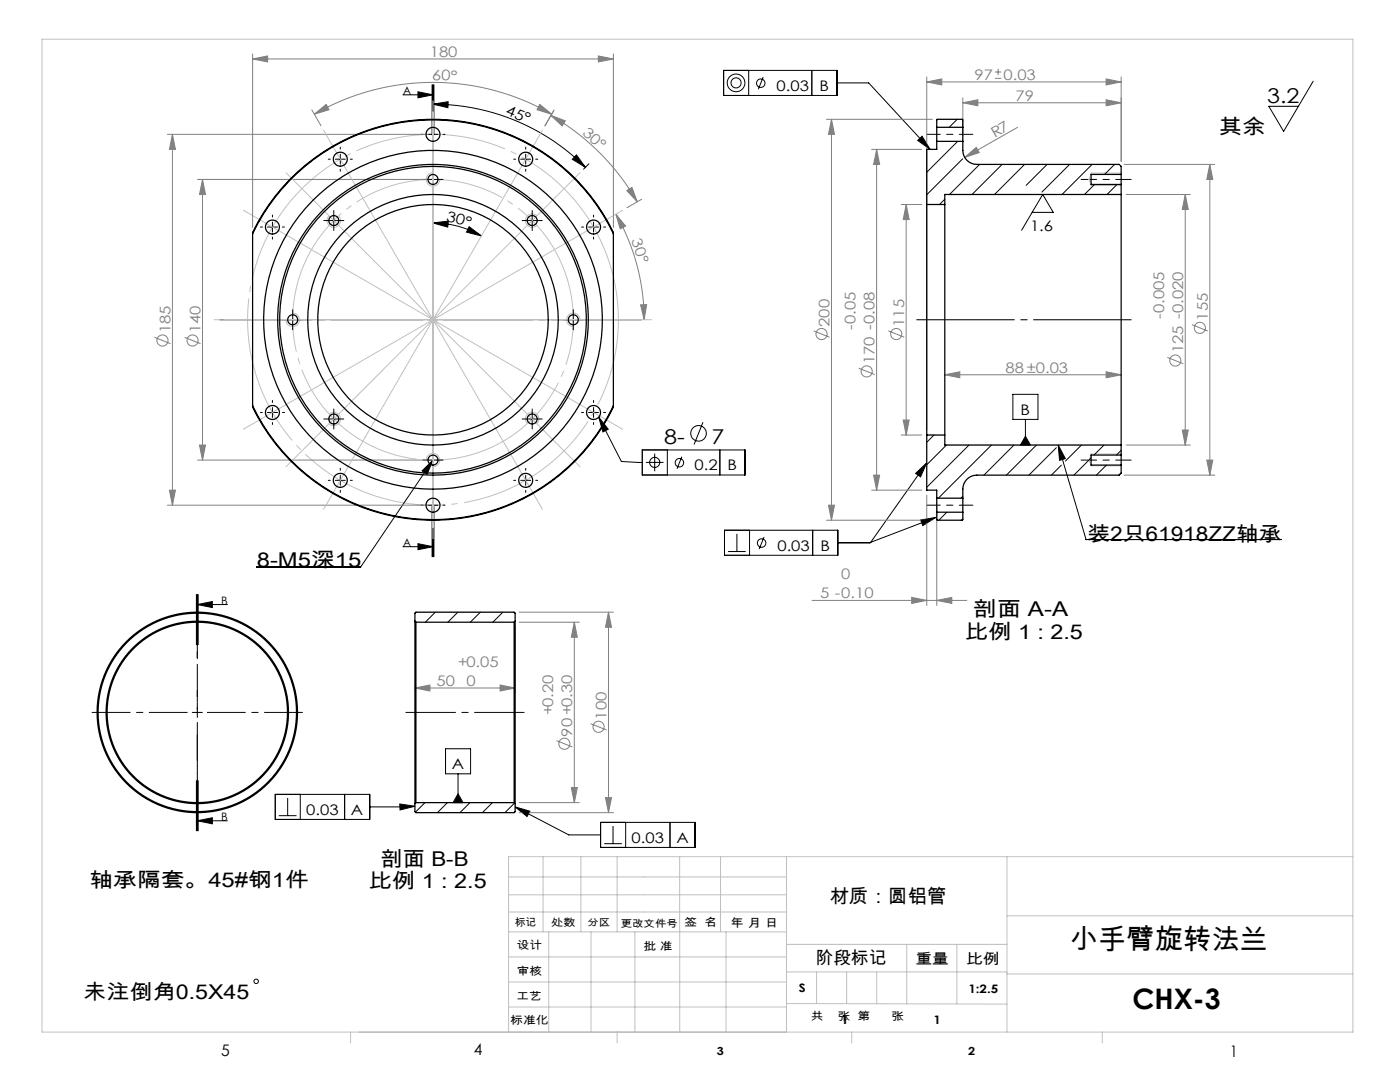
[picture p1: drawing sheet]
<svg xmlns="http://www.w3.org/2000/svg" width="279mm" height="216mm" viewBox="0 0 279 216" stroke-linecap="round" stroke-linejoin="round" font-family="sans-serif">
<g fill="none" stroke="#808080" stroke-width=".2">
<path d="M50.4 11.8l3-.6v1.2zM50.4 10.8v34.6M50.4 11.8h72M119.4 11.2l3 .6-3 .6zM122.4 10.8v34.6M185 16.3l3-.6v1.2zM185 15.3v70.5M185 16.3h38.8M192.2 19.5v7.7M198.6 15.6h1.2M198.6 14.4h1.2M199.2 13.7v1.3"/>
<path d="M220.8 15.7l3 .6-3 .6zM220.8 19.9l3 .6-3 .6zM223.8 15.3v16.9M33.4 26.8h52M34.4 26.8v74M34.4 26.8l.6 3h-1.2zM39.4 35.8h46M40.4 35.8v56M40.4 35.8l.6 3h-1.2zM62.2 21.9l1.9 3.2M62.7 22.8l2.4-2 .6 1.1zM62.7 22.8a47.4 47.4 0 0 1 47.4 0"/>
<path d="M107.7 20.8l2.4 2-2.9-.9zM110 23l2.8 1.1-.6 1zM110 23a47.1 47.1 0 0 1 17.2 17.3M110.6 21.9l-1.8 3.2M125.1 38l1-.6 1.1 2.9zM128.1 39.8l-3 1.7M164.9 23.8h21.2M165.9 23.8l.6 3h-1.2zM165.9 23.8v80M174 29.8h10M175 29.8v68M175 29.8l.6 3h-1.2z"/>
<path d="M192.2 20.5l3-.6v1.2zM192.2 20.5h31.6M192.5 31.4l2.3-2 .6 1zM203.1 25.4l-10.6 6M224.4 32.8h18M224.8 38.8h12.7M236.5 38.8v50M236.5 38.8l.6 3h-1.2zM241.4 32.8v62M241.4 32.8l.6 3h-1.2zM122.9 42.7l1.9 2.4-1 .6zM122.9 42.7a42.1 42.1 0 0 1 5.7 21.1"/>
<path d="M179.9 40.8h4.1M180.9 40.8v46M180.9 40.8l.6 3h-1.2zM30.8 67.3l3.2 1.3M36.8 67.3l3.2 1.3M127.8 60.8h1.2l-.4 3zM162.4 66l3.1 1.3M171.4 73.5l3.2 1.2M177.3 66l3.2 1.3M188.6 74.8l3-.6v1.2zM188.6 74.8h35.2M220.8 74.2l3 .6-3 .6z"/>
<path d="M233 71.3l3.1 1.3M237.9 64.8l3.1 1.3M33.8 97.8h1.2l-.6 3zM39.4 91.8h46M39.8 88.8h1.2l-.6 3zM174 97.8h10M174.4 94.8h1.2l-.6 3zM179.9 86.8h4.1M180.3 83.8h1.2l-.6 3zM185 98.8v22M224.4 94.8h18M224.8 88.8h12.7"/>
<path d="M235.9 85.8h1.2l-.6 3zM240.8 91.8h1.2l-.6 3zM33.4 100.8h52M162.1 119.8h30.9M164.9 103.8h21.2M165.3 100.8h1.2l-.6 3zM182 119.2l3 .6-3 .6zM187 119.8l3-.6v1.2zM187 100.4v20.4M82.8 137.3l3-.6v1.2zM82.8 137.3h20M99.8 136.7l3 .6-3 .6z"/>
<path d="M102.8 125v13.3M103.6 122.2h18.8M103.6 124.2h12M114.6 124.2l.6 3h-1.2zM114.6 124.2v36M121.4 122.2l.6 3h-1.2zM121.4 122.2v40M111 147.8l3.2 1.2M114 157.2h1.2l-.6 3zM117.9 144.4l3.1 1.3M120.8 159.2h1.2l-.6 3zM103.6 162.2h18.8"/>
<path d="M103.6 160.2h12"/>
<circle cx="32.4" cy="67.9" r="1.11"/>
<circle cx="38.4" cy="67.9" r="1.11"/>
<circle cx="164" cy="66.7" r="1.11"/>
<circle cx="173" cy="74.1" r="1.11"/>
<circle cx="178.9" cy="66.7" r="1.11"/>
<circle cx="234.6" cy="71.9" r="1.11"/>
<circle cx="239.5" cy="65.4" r="1.11"/>
<circle cx="112.6" cy="148.4" r="1.11"/>
<circle cx="119.5" cy="145" r="1.11"/>
</g>
<g fill="none" stroke="#000" stroke-width=".2">
<path d="M80.4 18.9h6M83.4 18.3l3 .6-3 .6zM86.2 16.9v10M86.4 16.9v10.9M86.6 16.9v10M144.4 14h22.6v5h-22.6zM149.4 14v5M152.3 15.4l-1 2.4M162 14v5M167 16.5h6.4l12.2 13.3M262.1 16.2l-5.9 10-3-5h5.9M66.9 31.8h2"/>
<path d="M67.9 30.8v2M85.4 26.8h2M85.4 35.8h2M86.4 34.8v2M86.4 20.8l3-.5v1.2zM86.4 20.8a43 43 0 0 1 30.4 12.6M103.9 31.8h2M104.9 30.8v2M115 30.9l1.8 2.5-2.6-1.6zM117.5 32.7l-1 1.1M183.1 28l.9-.8 1.6 2.6zM53.4 45.3h2"/>
<path d="M54.4 44.3v2M65.6 44h2M66.6 43v2M86.4 44.5l3.1-.4-.1 1.2zM86.4 44.5a19.3 19.3 0 0 1 9.7 2.6M93.6 45.2l2.5 1.9-3-.8zM105.2 44h2M106.2 43v2M117.5 45.3h2M118.5 44.3v2M206 42.4h4.2l-2.1-3.6-4.2 7.1M57.4 63.8h2"/>
<path d="M58.4 62.8v2M85.4 63.8h2M86.4 62.8v2M113.4 63.8h2M114.4 62.8v2M202.1 78.7h5v5h-5zM53.4 82.3h2M54.4 81.3v2M65.6 83.6h2M66.6 82.6v2M66.9 95.8h2M67.9 94.8v2"/>
<path d="M84.2 94l2.2-2.2-1.2 2.8zM85.4 91.8h2M86.4 91.8l-14.4 21.4h-20.8M86.4 90.8v2M86.4 99.8v11.3M103.9 95.8h2M104.9 94.8v2M105.2 83.6h2M106.2 82.6v2M117.5 82.3h2M118.5 81.3v2M119.5 83.2l4.5 8.9 4.2 .2"/>
<path d="M119.5 83.2l1.9 2.4-1.1 .6zM128.2 89.8h20.5v5h-20.5zM128.9 92.3h3.5M130.7 90.5v3.5M133.2 89.8v5M136.1 91.1l-1 2.4M140.3 84.2l-1.8 4.5M143.7 89.8v5M182.7 94.5l2.3-2.1-1.3 2.8zM185 92.4l-11.3 15.9h-6.5M204.6 83.7v5.1M204.6 87.1l1 1.7h-2z"/>
<path d="M211.2 88.8l1.4 2.7-1.1 .4zM211.2 88.8l5.5 18.9h39M39.2 118.6v10M39.4 118.6v10M39.6 118.6v10M80.4 109.1h6M83.4 108.5l3 .6-3 .6zM85.4 100.8h2M86.2 101.1v10M86.6 101.1v10zM144.6 105.8h22.6v5h-22.6zM145.3 110.1h3.5"/>
<path d="M147.1 106.5v3.6M149.6 105.8v5M152.5 107.1l-1 2.5M162.2 105.8v5M183.7 103.8l3.1-.6-2.6 1.7zM186.8 103.2l-13.3 5.1M39.4 120.6h6M39.4 120.6l3-.6v1.2zM38.4 142.2h2M39.2 155.8v10M39.4 141.2v2M39.4 155.8v10"/>
<path d="M39.6 155.8v10M54.9 158.5h18.9v5h-18.9zM57.4 159.2v3.6M59.9 158.5v5M68.8 158.5v5M88.9 149.4h5v5h-5zM91.4 154.4v5.8M91.4 158.4l1 1.8h-2zM39.4 163.8h6M39.4 163.8l3-.6v1.2zM55.6 162.8h3.6M79.8 160.4l3 .5-3 .7z"/>
<path d="M82.8 160.9l-9 .1M102.8 161l10.7 5.6h6.4M102.8 161l2.9 .9-.5 1zM119.9 164.1h18.8v5h-18.8zM120.6 168.3h3.5M122.3 164.8v3.5M124.9 164.1v5M133.7 164.1v5"/>
<circle cx="146.9" cy="16.5" r="1.01"/>
<circle cx="146.9" cy="16.5" r="1.76"/>
<circle cx="151.8" cy="16.6" r=".85"/>
<circle cx="130.7" cy="92.3" r="1.01"/>
<circle cx="135.6" cy="92.3" r=".85"/>
<circle cx="139.4" cy="86.5" r="1.56"/>
<circle cx="152" cy="108.4" r=".85"/>
<circle cx="51.1" cy="195.8" r=".44"/>
</g>
<path d="M121.8 53a37 37 0 0 0-62-14.9 37 37 0 0 0 17 61.4 37 37 0 0 0 45.5-44.6l-.5-1.9" fill="none" stroke="#c0c0c0" stroke-width=".2" stroke-dasharray="30.5 1.3 1.3 1.3" stroke-dashoffset="1.9" stroke-linecap="butt"/>
<path d="M113.2 55.6a28 28 0 0 0-46.9-11.2 28 28 0 0 0 12.8 46.4 28 28 0 0 0 34.5-33.7l-.4-1.5" fill="none" stroke="#c0c0c0" stroke-width=".2" stroke-dasharray="30.5 1.3 1.3 1.3" stroke-dashoffset="13" stroke-linecap="butt"/>
<g fill="none" stroke="#c0c0c0" stroke-width=".2">
<path d="M8.4 7.8h261.6v198.1h-261.6zM57.1 34.5l29.3 29.3M64.6 26l43.7 75.6M86.4 34.5a1.35 1.35 0 0 0-1.3 1.3 1.35 1.35 0 0 0 1.3 1.4 1.35 1.35 0 0 0 1.4-1.4M86.4 20.1v87.4M108.3 26l-21.9 37.8M115.8 34.5l-58.7 58.7M223.8 34.5h-6l-.5 1.4 .5 1.1h6M48.6 42l75.6 43.6M65.7 43.1a1.35 1.35 0 0 0 0 1.9 1.35 1.35 0 0 0 1.9 0 1.35 1.35 0 0 0 0-1.9M107.2 43.1a1.35 1.35 0 0 0-1.9-.1 1.35 1.35 0 0 0-.1 1.9 1.35 1.35 0 0 0 1.9 .1M124.2 42l-37.8 21.8"/>
<path d="M42.7 63.8h87.4M58.4 62.5a1.35 1.35 0 0 1 1.4 1.3 1.35 1.35 0 0 1-1.4 1.4 1.35 1.35 0 0 1-1.3-1.4M86.4 63.8l-21.8 37.8M86.4 63.8l-37.8 21.8M86.4 63.8l29.4 29.4M115.8 63.8a1.35 1.35 0 0 0-1.4-1.3 1.35 1.35 0 0 0-1.3 1.3 1.35 1.35 0 0 0 1.3 1.4M65.7 82.6a1.35 1.35 0 0 1 1.9 .1 1.35 1.35 0 0 1 0 1.9 1.35 1.35 0 0 1-1.9 0M85.1 91.8a1.35 1.35 0 0 1 1.3-1.3 1.35 1.35 0 0 1 1.4 1.3 1.35 1.35 0 0 1-1.4 1.4M105.2 84.5a1.35 1.35 0 0 1 .1-1.9 1.35 1.35 0 0 1 1.9 .1 1.35 1.35 0 0 1 0 1.9M223.9 90.6h-6.1l-.5 1.2 .5 1.1h6M101.5 178.5h55.5M101.5 175h55.5"/>
<path d="M108.4 170.9v15M115.9 170.9v15M123.2 170.9v15M135.6 170.9v15M143.8 170.9v15M157 170.9v35M201 170.9v35M270 170.9h-168.5v35M101.5 195.9h55.5M101.5 190.9h55.5M101.5 185.9h55.5M101.5 182h55.5"/>
<path d="M109.5 185.9v20M118 185.9v20M126.7 185.9v20M135.7 185.9v20M144.9 185.9v20M157 188.4h44M157 193.9h44M163 193.9v6.4M169 193.9v6.4M175 193.9v6.4M181 188.4v11.9M191 188.4v11.9"/>
<path d="M201 194.3h69M201 182.7h69M70 205.9v2.2M101.5 200.9h55.5M123.2 205.9v2.2M157 200.2l44 .2M170 205.9v2.2M220 205.9v2.2"/>
</g>
<path d="M86.4 61.8v-41.4" fill="none" stroke="#000" stroke-width=".2" stroke-dasharray="30.5 1.3 1.3 1.3" stroke-dashoffset="11.7"/>
<path d="M84.4 63.8h-40.5" fill="none" stroke="#000" stroke-width=".2" stroke-dasharray="30.5 1.3 1.3 1.3" stroke-dashoffset="12.1"/>
<path d="M86.4 65.8v41.8" fill="none" stroke="#000" stroke-width=".2" stroke-dasharray="30.5 1.3 1.3 1.3" stroke-dashoffset="11.5"/>
<path d="M88.4 63.8h39.6" fill="none" stroke="#000" stroke-width=".2" stroke-dasharray="30.5 1.3 1.3 1.3" stroke-dashoffset="12.6"/>
<g fill="none" stroke="#000" stroke-width=".2" stroke-dasharray="30.5 1.3 1.3 1.3">
<path d="M65.9 31.8h-.4M67.9 29.8v-.4M67.9 33.8v.4M69.9 31.8h.4M84.4 26.8h-.4M85.4 35.8h-1M86.4 24.8v-.4M86.4 28.8v.4M86.4 34.8v-1M86.4 36.8v1M87.4 35.8h1M88.4 26.8h.4"/>
<path d="M102.9 31.8h-.4M104.9 29.8v-.4M104.9 33.8v.4M106.9 31.8h.4M52.4 45.3h-.4M54.4 43.3v-.4M54.4 47.3v.4M56.4 45.3h.4M65.6 44h-1M66.6 43v-1M66.6 45v1M67.6 44h1"/>
<path d="M105.2 44h-1M106.2 43v-1M106.2 45v1M107.2 44h1M116.5 45.3h-.4M118.5 43.3v-.4M118.5 47.3v.4M120.5 45.3h.4M57.4 63.8h-1M58.4 62.8v-1M58.4 64.8v1M59.4 63.8h1"/>
<path d="M113.4 63.8h-1M114.4 62.8v-1M114.4 64.8v1M115.4 63.8h1M52.4 82.3h-.4M54.4 80.3v-.4M54.4 84.3v.4M56.4 82.3h.4M65.6 83.6h-1M65.9 95.8h-.4M66.6 82.6v-1M66.6 84.6v1"/>
<path d="M67.6 83.6h1M67.9 93.8v-.4M67.9 97.8v.4M69.9 95.8h.4M85.4 91.8h-1M86.4 98.8v-.4M86.4 90.8v-1M86.4 92.8v1M87.4 91.8h1M102.9 95.8h-.4M104.9 93.8v-.4M104.9 97.8v.4"/>
<path d="M105.2 83.6h-1M106.2 82.6v-1M106.2 84.6v1M106.9 95.8h.4M107.2 83.6h1M116.5 82.3h-.4M118.5 80.3v-.4M118.5 84.3v.4M120.5 82.3h.4M84.4 100.8h-.4M86.4 102.8v.4M88.4 100.8h.4"/>
</g>
<path d="M37.4 142.2h-19M39.4 140.2v-19M39.4 144.2v19M41.4 142.2h19" fill="none" stroke="#000" stroke-width=".2" stroke-dasharray="30.5 1.3 1.3 1.3" stroke-dashoffset="22.9"/>
<path d="M225.8 63.8h-42.8" fill="none" stroke="#000" stroke-width=".2" stroke-dasharray="30.5 1.3 1.3 1.3" stroke-dashoffset="11"/>
<path d="M185 26.8h9.2M185 100.8h9.2" fill="none" stroke="#000" stroke-width=".2" stroke-dasharray="30.5 1.3 1.3 1.3" stroke-dashoffset="27.8"/>
<path d="M215.8 35.8h10M215.8 91.8h10" fill="none" stroke="#000" stroke-width=".2" stroke-dasharray="30.5 1.3 1.3 1.3" stroke-dashoffset="27.4"/>
<path d="M81 142.2h23.6" fill="none" stroke="#000" stroke-width=".2" stroke-dasharray="30.5 1.3 1.3 1.3" stroke-dashoffset="20.6"/>
<path d="M86.4 16.9v94.2" fill="none" stroke="#000" stroke-width=".2" stroke-dasharray="6.3 1.3 1.3 1.3 5.1" stroke-dashoffset="1.8"/>
<path d="M39.4 118.6v47.2" fill="none" stroke="#000" stroke-width=".2" stroke-dasharray="6.3 1.3 1.3 1.3 5.1" stroke-dashoffset="2.5"/>
<g fill="#000">
<path d="M83.4 18.3l3 .6-3 .6zM83.4 108.5l3 .6-3 .6z"/>
<path d="M115 30.9l1.8 2.5-2.6-1.6zM86.4 20.8l3-.5v1.2z"/>
<path d="M93.6 45.2l2.5 1.9-3-.8zM86.4 44.5l3.1-.4-.1 1.2z"/>
<path d="M84.2 94l2.2-2.2-1.2 2.8zM211.2 88.8l1.4 2.7-1.1 .4z"/>
<path d="M119.5 83.2l1.9 2.4-1.1 .6zM102.8 161l2.9 .9-.5 1zM183.1 28l.9-.8 1.6 2.6zM204.6 87.1l1 1.7h-2zM39.4 120.6l3-.6v1.2zM39.4 163.8l3-.6v1.2zM79.8 160.4l3 .5-3 .7zM91.4 158.4l1 1.8h-2zM183.7 103.8l3.1-.6-2.6 1.7zM182.7 94.5l2.3-2.1-1.3 2.8z"/>
</g>
<g fill="#808080">
<path d="M192.5 31.4l2.3-2 .6 1z"/>
<path d="M127.8 60.8h1.2l-.4 3zM122.9 42.7l1.9 2.4-1 .6z"/>
<path d="M125.1 38l1-.6 1.1 2.9zM110 23l2.8 1.1-.6 1z"/>
<path d="M107.7 20.8l2.4 2-2.9-.9zM62.7 22.8l2.4-2 .6 1.1z"/>
<path d="M33.8 97.8h1.2l-.6 3zM34.4 26.8l.6 3h-1.2zM39.8 88.8h1.2l-.6 3zM40.4 35.8l.6 3h-1.2z"/>
<path d="M119.4 11.2l3 .6-3 .6zM50.4 11.8l3-.6v1.2zM220.8 19.9l3 .6-3 .6zM192.2 20.5l3-.6v1.2zM220.8 74.2l3 .6-3 .6zM188.6 74.8l3-.6v1.2zM187 119.8l3-.6v1.2zM182 119.2l3 .6-3 .6z"/>
<path d="M82.8 137.3l3-.6v1.2zM99.8 136.7l3 .6-3 .6z"/>
<path d="M165.9 23.8l.6 3h-1.2zM165.3 100.8h1.2l-.6 3z"/>
<path d="M180.3 83.8h1.2l-.6 3zM180.9 40.8l.6 3h-1.2zM235.9 85.8h1.2l-.6 3zM236.5 38.8l.6 3h-1.2z"/>
<path d="M175 29.8l.6 3h-1.2zM174.4 94.8h1.2l-.6 3zM241.4 32.8l.6 3h-1.2zM240.8 91.8h1.2l-.6 3z"/>
<path d="M121.4 122.2l.6 3h-1.2zM120.8 159.2h1.2l-.6 3zM114.6 124.2l.6 3h-1.2zM114 157.2h1.2l-.6 3z"/>
<path d="M185 16.3l3-.6v1.2zM220.8 15.7l3 .6-3 .6z"/>
</g>
<g fill="none" stroke="#000" stroke-width=".25">
<path d="M57.9 35.7a40 40 0 0 1 64.5 10.7v34.8a40 40 0 0 1-36 22.6 40 40 0 0 1-36-22.6v-34.8a40 40 0 0 1 7.5-10.7zM187 25.4v2.8M187 28.2v1.6h-2v11M187 28.2h5.2M187 25.4v-1.5l.1-.1h4.9l.2 .1v1.5M187 25.4h5.2M192.2 28.2a4.3 4.3 0 0 0 .8 3.8 2.8 2.8 0 0 0 2 .8h28.4l.4 .4v1.6M192.2 25.4v2.8M223.8 38.8v50M223.8 34.8v2M223.8 34.8h-6v2h6M223.8 38.8h-35.2v2"/>
<path d="M223.8 36.8v2M50.4 46.6a39.9 39.9 0 0 1 36-22.7 39.9 39.9 0 0 1 36 22.7M185 40.8v46M185 40.8h3.6M188.6 40.8v46M50.4 81a39.9 39.9 0 0 0 36 22.7 39.9 39.9 0 0 0 36-22.7M185 86.8v11h2v1.6M185 86.8h3.6M187 99.4v2.8M187 99.4h5.2M188.6 86.8v2h35.2M192.2 99.4v2.8"/>
<path d="M223.8 92.8v1.6l-.4 .4h-28.4a2.8 2.8 0 0 0-2.8 2.8v1.8M223.8 90.8v2M223.8 90.8h-6v2h6M223.8 88.8v2M187 102.2h5.2M187 102.2v1.5l.1 .1h4.9l.2-.1v-1.5M82.8 124v36.4M82.8 124v-1.6l.2-.2h19.6l.2 .2v1.6M82.8 124l.2 .2M83 124.2v36M83 124.2h19.6M102.6 124.2v36"/>
<path d="M102.8 124v36.4M102.8 124l-.2 .2M82.8 160.4v1.6l.2 .2h19.6l.2-.2v-1.6M83 160.2l-.2 .2M83 160.2h19.6M102.6 160.2l.2 .2"/>
<circle cx="67.9" cy="31.8" r="1.4"/>
<circle cx="86.4" cy="35.8" r="1"/>
<circle cx="86.4" cy="26.8" r="1.4"/>
<circle cx="104.9" cy="31.8" r="1.4"/>
<circle cx="54.4" cy="45.3" r="1.4"/>
<circle cx="66.6" cy="44" r="1"/>
<circle cx="106.2" cy="44" r="1"/>
<circle cx="118.5" cy="45.3" r="1.4"/>
<circle cx="58.4" cy="63.8" r="1"/>
<circle cx="86.4" cy="63.8" r="31"/>
<circle cx="86.4" cy="63.8" r="33.8"/>
<circle cx="86.4" cy="63.8" r="30.6"/>
<circle cx="86.4" cy="63.8" r="23"/>
<circle cx="86.4" cy="63.8" r="25"/>
<circle cx="114.4" cy="63.8" r="1"/>
<circle cx="54.4" cy="82.3" r="1.4"/>
<circle cx="66.6" cy="83.6" r="1"/>
<circle cx="67.9" cy="95.8" r="1.4"/>
<circle cx="86.4" cy="91.8" r="1"/>
<circle cx="104.9" cy="95.8" r="1.4"/>
<circle cx="106.2" cy="83.6" r="1"/>
<circle cx="118.5" cy="82.3" r="1.4"/>
<circle cx="86.4" cy="100.8" r="1.4"/>
<circle cx="39.4" cy="142.2" r="19.8"/>
<circle cx="39.4" cy="142.2" r="18"/>
<circle cx="39.4" cy="142.2" r="18.2"/>
<circle cx="39.4" cy="142.2" r="20"/>
</g>
<g fill="none" stroke="#000" stroke-width=".2">
<path d="M185 29.9h.1M188.6 39.8l-1.1 1M191 23.8l-1.6 1.6M191.1 28.2l-6.1 6.2M192.1 31.7l-7.1 7.2M195.5 32.8l-6 6M200 32.8l-6 6M204.5 32.8l-6 6M209 32.8l-4.2 4.2M213.5 32.8l-5.6 5.5M218 32.8l-6 6M218.4 36.8l-2 2"/>
<path d="M222.4 32.8l-2 2M222.9 36.8l-2 2M186.4 86.8l-1.4 1.5M188.9 88.8l-3.9 3.9M192.2 99l-.4 .4M193.4 88.8l-8.4 8.4M197.9 88.8l-10.6 10.6M202.4 88.8l-6 6M206.9 88.8l-6 6M210.8 89.3l-5.5 5.5M211.8 92.8l-2 2M215.8 88.8l-3.2 3.2"/>
<path d="M217.8 91.4l-3.5 3.4M220.3 88.8l-2 2M220.8 92.8l-2 2M223.8 89.9l-1 .9M223.8 94.4l-.5 .4M189 102.2l-1.6 1.6M192.2 103.5l-.3 .3M86.9 122.2l-2 2M91.4 122.2l-2 2M95.9 122.2l-2 2M100.4 122.2l-2 2M84.8 160.2l-1.9 1.9"/>
<path d="M89.3 160.2l-2 2M93.8 160.2l-2 2M98.3 160.2l-2 2M102.7 160.2l-1.9 2"/>
</g>
<g font-size="5.6">
<text x="213.5" y="189.3">小手臂旋转法兰</text>
<text x="226" y="201.3">CHX-3</text>
</g>
<g font-size="4.1">
<text x="252.9" y="20.6">3.2</text>
<text x="243.2" y="26.7">其余</text>
<text x="132.6" y="88.7">8-</text>
<text x="142" y="88.7">7</text>
<text x="217.1" y="107.9">装2只61918ZZ轴承</text>
<text x="51.3" y="113.2">8-M5深15</text>
<text x="194.2" y="123">剖面 A-A</text>
<text x="192.6" y="127.5">比例 1 : 2.5</text>
<text x="75.9" y="172.7">剖面 B-B</text>
<text x="17.9" y="176.9">轴承隔套。45#钢1件</text>
<text x="73.6" y="177.2">比例 1 : 2.5</text>
<text x="16.6" y="199.4">未注倒角0.5X45</text>
</g>
<text font-size="3.9" x="165.6" y="180.1">材质：圆铝管</text>
<text font-size="3.5" x="162.8" y="192.3">阶段标记</text>
<g font-size="3.2">
<text x="44.2" y="210.6">5</text>
<text x="94.6" y="210.6">4</text>
<text x="245.4" y="210.9">1</text>
</g>
<g font-size="2.9" fill="#808080">
<text x="85.8" y="11.4">180</text>
<text x="86.2" y="16" transform="rotate(3 86.2 16)">60°</text>
<text x="194.5" y="15.9">97</text>
<text x="200.3" y="15.9">0.03</text>
<text x="202.7" y="20.1">79</text>
<text x="116.1" y="26.7" transform="rotate(41 116.1 26.7)">30°</text>
<text x="198.6" y="27.5" transform="rotate(-30 198.6 27.5)">R7</text>
<text x="126" y="48" transform="rotate(71 126 48)">30°</text>
<text x="165.5" y="65.2" transform="rotate(-90 165.5 65.2)">200</text>
<text x="170.7" y="65.9" transform="rotate(-90 170.7 65.9)">-0.05</text>
<text x="180.4" y="65.2" transform="rotate(-90 180.4 65.2)">115</text>
<text x="232.3" y="63.7" transform="rotate(-90 232.3 63.7)">-0.005</text>
<text x="241" y="64" transform="rotate(-90 241 64)">155</text>
<text x="34" y="66.5" transform="rotate(-90 34 66.5)">185</text>
<text x="40" y="66.5" transform="rotate(-90 40 66.5)">140</text>
<text x="236.1" y="70.5" transform="rotate(-90 236.1 70.5)">125 -0.020</text>
<text x="174.5" y="72.7" transform="rotate(-90 174.5 72.7)">170 -0.08</text>
<text x="200.7" y="74.4">88 ±0.03</text>
<text x="163.7" y="119.4">5 -0.10</text>
<text x="167.9" y="115.6">0</text>
<text x="87.1" y="136.9">50</text>
<text x="91.4" y="133.1">+0.05</text>
<text x="93.1" y="136.9">0</text>
<text x="110.4" y="142.7" transform="rotate(-90 110.4 142.7)">+0.20</text>
<text x="121" y="143.6" transform="rotate(-90 121 143.6)">100</text>
<text x="114.2" y="147" transform="rotate(-90 114.2 147)">90 +0.30</text>
</g>
<g font-size="2.9">
<text x="100.8" y="22.7" transform="rotate(22 100.8 22.7)">45°</text>
<text x="155" y="18.1">0.03</text>
<text x="163.6" y="18.1">B</text>
<text x="89" y="44.1" transform="rotate(14 89 44.1)">30°</text>
<text x="205.6" y="46.2">1.6</text>
<text x="203.7" y="82.8">B</text>
<text x="138.6" y="93.9">0.2</text>
<text x="145.2" y="93.9">B</text>
<text x="155.2" y="109.9">0.03</text>
<text x="163.7" y="109.9">B</text>
<text x="90.2" y="153.5">A</text>
<text x="61.1" y="162.6">0.03</text>
<text x="70" y="162.6">A</text>
<text x="126.1" y="168.2">0.03</text>
<text x="135" y="168.2">A</text>
<text x="182.7" y="192.3">重量</text>
<text x="192.8" y="192.4">比例</text>
</g>
<g font-size="2.3">
<text x="80.4" y="19.1">A</text>
<text x="80.4" y="109.2">A</text>
<text x="44.1" y="120.8">B</text>
<text x="44.1" y="163.9">B</text>
<text x="145.8" y="185">年 月 日</text>
<text x="159.4" y="198">S</text>
<text x="193.3" y="198.2">1:2.5</text>
<text x="167.9" y="204.4">1</text>
<text x="186.3" y="204.4">1</text>
</g>
<g font-size="2.2">
<text x="136.6" y="184.8">签 名</text>
<text x="103.1" y="189.5">设计</text>
<text x="128.4" y="189.5">批 准</text>
<text x="103.1" y="194.5">审核</text>
<text x="103" y="199.6">工艺</text>
<text x="161.8" y="203.5">共</text>
<text x="167.2" y="203.5">张 第</text>
<text x="177.9" y="203.5">张</text>
<text x="101.8" y="204.4">标准化</text>
<text x="143.1" y="210.5">3</text>
<text x="193.2" y="210.5">2</text>
</g>
<g font-size="2.1">
<text x="102.8" y="184.7">标记</text>
<text x="110" y="184.8">处数</text>
</g>
<g font-size="2">
<text x="117.3" y="184.8">分区</text>
<text x="123.9" y="184.9">更改文件号</text>
</g>
</svg>
